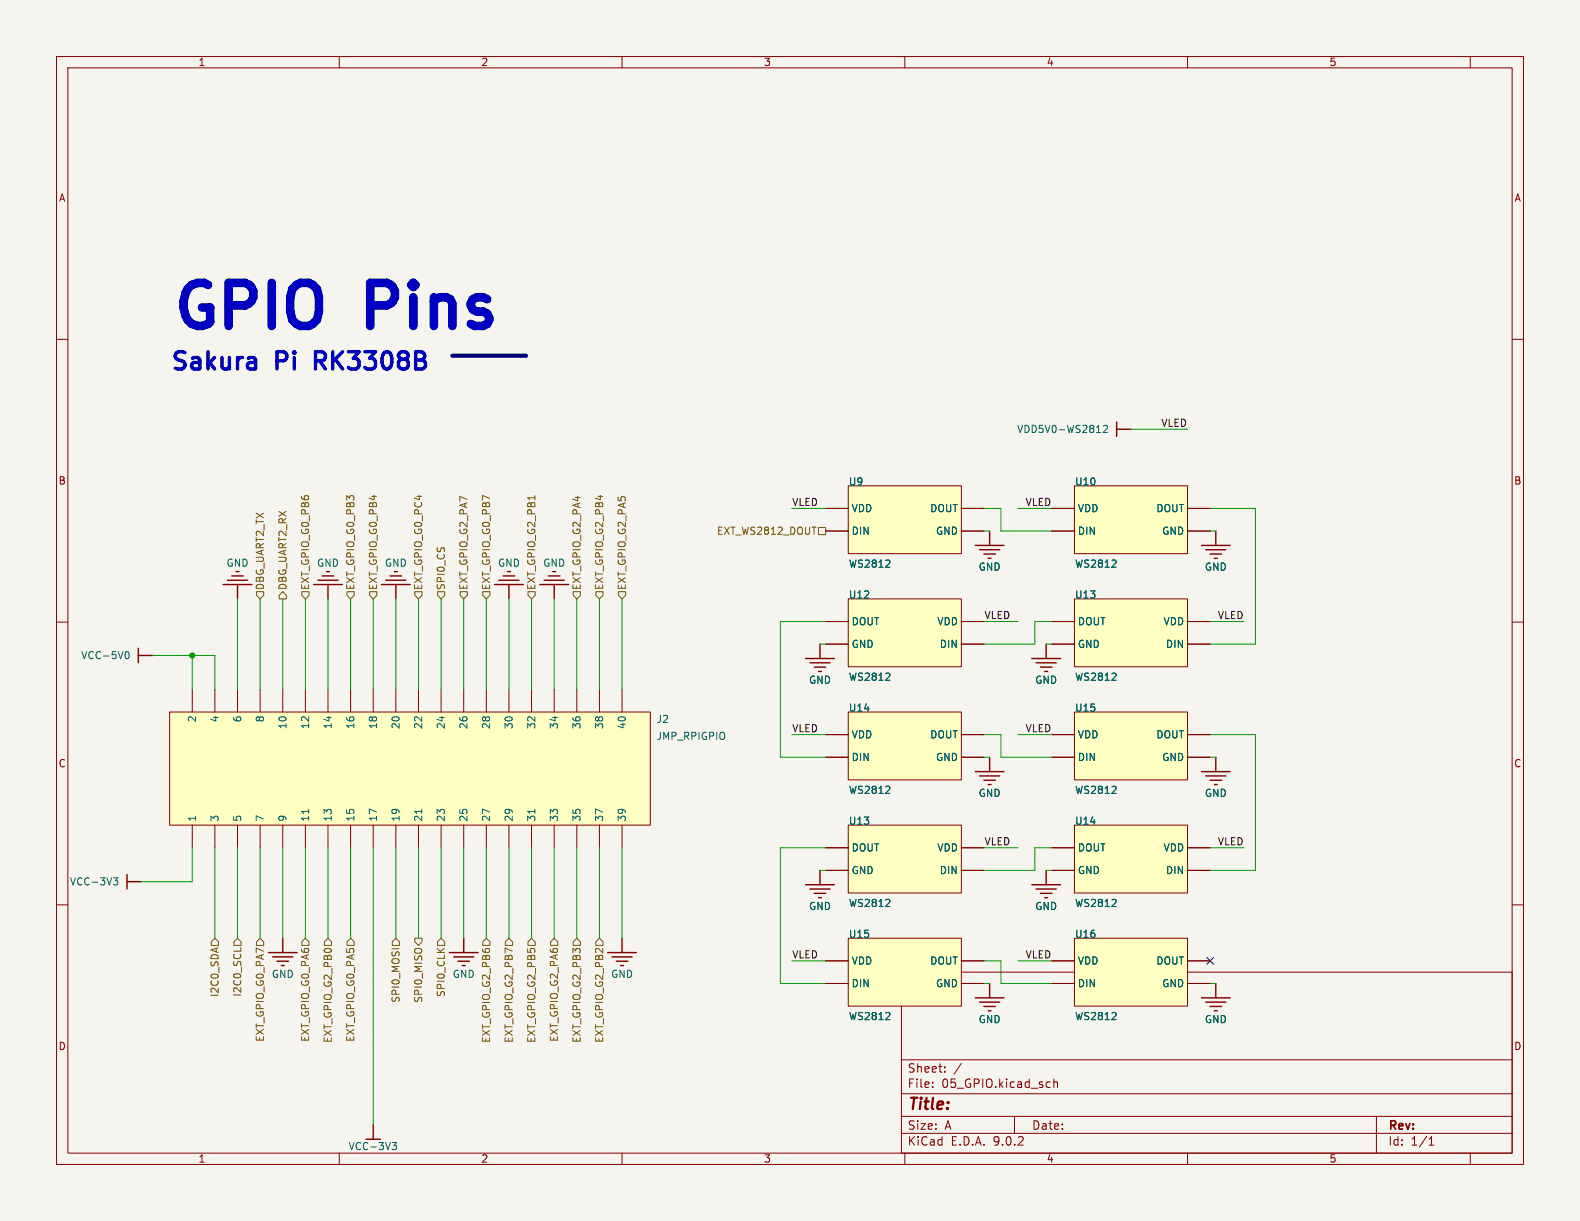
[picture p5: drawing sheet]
<svg xmlns="http://www.w3.org/2000/svg" width="279mm" height="216mm" viewBox="0 0 279 216" stroke-linecap="round" stroke-linejoin="round" font-family="sans-serif">
<path d="M0 0h279.4v215.9h-279.4z" fill="#f5f4ef" stroke="#f5f4ef" stroke-width=".18"/>
<g fill="none" stroke="#830000" stroke-width=".18">
<path d="M10 10h259.4v195.9h-259.4zM12 12h255.4v191.9h-255.4zM60 10v2M110 10v2M160 10v2M210 10v2M260 10v2M10 60h2M267.4 60h2M10 110h2M267.4 110h2M10 160h2"/>
<path d="M267.4 160h2M159.4 171.9h108v32h-108zM159.4 197.4h108M159.4 193.4h108M159.4 187.4h108M164.9 192.1v.2M164.9 191.4v.1M167.1 189.4v.2M167.1 188.7v.1M170 188l-1.3 1.9M179.4 197.4v3M185.6 191.3l.1 .1"/>
<path d="M185.7 192.2l-.1 .1M186.4 190.8v1.5M186.4 191.4l.2-.1 .3 .1 .1 .9M243.4 197.4v6.5M60 203.9v2M110 203.9v2M159.4 200.4h108M160 203.9v2M210 203.9v2M252.7 202.5h.9M252.7 201.4l.4-.4v1.5M260 203.9v2"/>
</g>
<path d="M150 145.9h20v12h-20z" fill="#ffffc2"/>
<path d="M150 145.9h20v12h-20z" fill="none" stroke="#7f0000" stroke-width=".18"/>
<path d="M146 149.9h4M146 153.9h4M170 149.9h4M170 153.9h4" fill="none" stroke="#830000" stroke-width=".18"/>
<path d="M157.3 159.1v.5M156.6 160.3h.8" fill="none" stroke="#006363" stroke-width=".18"/>
<path d="M150 125.9h20v12h-20z" fill="#ffffc2"/>
<path d="M150 125.9h20v12h-20z" fill="none" stroke="#7f0000" stroke-width=".18"/>
<path d="M146 129.9h4M146 133.9h4M170 129.9h4M170 133.9h4" fill="none" stroke="#830000" stroke-width=".18"/>
<path d="M193.9 76.5h.7M195.1 75.3l.5-.1 .2 .4-.7 .9h.7M157.3 139.1v.5M156.6 140.3h.8" fill="none" stroke="#006363" stroke-width=".18"/>
<g fill="none" stroke="#830000" stroke-width=".25">
<path d="M197.5 74.6v2.6M197.5 75.9h2.5M39.5 103.4h5M40.2 102.6h3.6M41 101.8h2M41.7 101.1h.6M42 103.4v2.5M55.5 103.4h5M56.2 102.6h3.6M57 101.8h2M57.7 101.1h.6M58 103.4v2.5"/>
<path d="M182.5 156.4h5M183.2 157.2h3.6M184 158h2M184.7 158.7h.6M185 153.9v2.5"/>
</g>
<path d="M190 85.9h20v12h-20z" fill="#ffffc2"/>
<path d="M190 85.9h20v12h-20z" fill="none" stroke="#7f0000" stroke-width=".18"/>
<path d="M186 89.9h4M186 93.9h4M210 89.9h4M210 93.9h4" fill="none" stroke="#830000" stroke-width=".18"/>
<path d="M197.3 99.1v.5M196.6 100.3h.8M20.1 155.2h.7l-.4 .5 .4 .1v.4l-.2 .3h-.4" fill="none" stroke="#006363" stroke-width=".18"/>
<g fill="none" stroke="#830000" stroke-width=".25">
<path d="M172.5 96.4h5M173.2 97.2h3.6M174 98h2M174.7 98.7h.6M175 93.9v2.5M212.5 136.4h5M213.2 137.2h3.6M214 138h2M214.7 138.7h.6M215 133.9v2.5M22.5 154.6v2.6M22.5 155.9h2.5"/>
<path d="M107.5 168.4h5M108.2 169.2h3.6M109 170h2M109.7 170.7h.6M110 165.9v2.5"/>
</g>
<path d="M190 145.9h20v12h-20z" fill="#ffffc2"/>
<path d="M190 145.9h20v12h-20z" fill="none" stroke="#7f0000" stroke-width=".18"/>
<path d="M186 149.9h4M186 153.9h4M210 149.9h4M210 153.9h4" fill="none" stroke="#830000" stroke-width=".18"/>
<path d="M197.3 159.1v.5M196.6 160.3h.8" fill="none" stroke="#006363" stroke-width=".18"/>
<path d="M190 125.9h20v12h-20z" fill="#ffffc2"/>
<path d="M190 125.9h20v12h-20z" fill="none" stroke="#7f0000" stroke-width=".18"/>
<path d="M186 129.9h4M186 133.9h4M210 129.9h4M210 133.9h4" fill="none" stroke="#830000" stroke-width=".18"/>
<path d="M22.2 115.3l.2-.1a.68 .68 0 0 1 .5 .6 .68 .68 0 0 1-.5 .7l-.2-.1M197.3 139.1v.5M196.6 140.3h.8" fill="none" stroke="#006363" stroke-width=".18"/>
<path d="M24.5 114.6v2.6M24.5 115.9h2.5M87.5 103.4h5M88.2 102.6h3.6M89 101.8h2M89.7 101.1h.6M90 103.4v2.5M182.5 116.4h5M183.2 117.2h3.6M184 118h2M184.7 118.7h.6M185 113.9v2.5" fill="none" stroke="#830000" stroke-width=".25"/>
<path d="M150 165.9h20v12h-20z" fill="#ffffc2"/>
<path d="M150 165.9h20v12h-20z" fill="none" stroke="#7f0000" stroke-width=".18"/>
<path d="M146 169.9h4M146 173.9h4M170 169.9h4M170 173.9h4" fill="none" stroke="#830000" stroke-width=".18"/>
<path d="M157.3 179.1v.5M156.6 180.3h.8M69.3 202h.8l-.4 .5 .4 .1v.4l-.2 .3h-.4" fill="none" stroke="#006363" stroke-width=".18"/>
<path d="M142.5 156.4h5M143.2 157.2h3.6M144 158h2M144.7 158.7h.6M145 153.9v2.5M66 198.9v2.5M64.7 201.4h2.6" fill="none" stroke="#830000" stroke-width=".25"/>
<path d="M30 125.9h85v20h-85z" fill="#ffffc2"/>
<path d="M30 125.9h85v20h-85z" fill="none" stroke="#7f0000" stroke-width=".18"/>
<g fill="none" stroke="#830000" stroke-width=".18">
<path d="M34 121.9v4M38 121.9v4M42 121.9v4M46 121.9v4M50 121.9v4M54 121.9v4M58 121.9v4M62 121.9v4M66 121.9v4M70 121.9v4M74 121.9v4M78 121.9v4"/>
<path d="M82 121.9v4M86 121.9v4M90 121.9v4M94 121.9v4M98 121.9v4M102 121.9v4M106 121.9v4M110 121.9v4M34 145.9v4M38 145.9v4M42 145.9v4M46 145.9v4"/>
<path d="M50 145.9v4M54 145.9v4M58 145.9v4M62 145.9v4M66 145.9v4M70 145.9v4M74 145.9v4M78 145.9v4M82 145.9v4M86 145.9v4M90 145.9v4M94 145.9v4"/>
<path d="M98 145.9v4M102 145.9v4M106 145.9v4M110 145.9v4"/>
</g>
<path d="M54.6 143.1v.7M74.6 143.1v.7M94.6 143.1v.7" fill="none" stroke="#006363" stroke-width=".18"/>
<g fill="none" stroke="#830000" stroke-width=".25">
<path d="M212.5 96.4h5M213.2 97.2h3.6M214 98h2M214.7 98.7h.6M215 93.9v2.5M142.5 116.4h5M143.2 117.2h3.6M144 118h2M144.7 118.7h.6M145 113.9v2.5M172.5 136.4h5M173.2 137.2h3.6"/>
<path d="M174 138h2M174.7 138.7h.6M175 133.9v2.5M79.5 168.4h5M80.2 169.2h3.6M81 170h2M81.7 170.7h.6M82 165.9v2.5M172.5 176.4h5M173.2 177.2h3.6M174 178h2M174.7 178.7h.6"/>
<path d="M175 173.9v2.5"/>
</g>
<path d="M150 105.9h20v12h-20z" fill="#ffffc2"/>
<path d="M150 105.9h20v12h-20z" fill="none" stroke="#7f0000" stroke-width=".18"/>
<path d="M146 109.9h4M146 113.9h4M170 109.9h4M170 113.9h4" fill="none" stroke="#830000" stroke-width=".18"/>
<path d="M157.3 119.1v.5M156.6 120.3h.8" fill="none" stroke="#006363" stroke-width=".18"/>
<path d="M190 105.9h20v12h-20z" fill="#ffffc2"/>
<path d="M190 105.9h20v12h-20z" fill="none" stroke="#7f0000" stroke-width=".18"/>
<path d="M186 109.9h4M186 113.9h4M210 109.9h4M210 113.9h4" fill="none" stroke="#830000" stroke-width=".18"/>
<path d="M197.3 119.1v.5M196.6 120.3h.8" fill="none" stroke="#006363" stroke-width=".18"/>
<path d="M150 85.9h20v12h-20z" fill="#ffffc2"/>
<path d="M150 85.9h20v12h-20z" fill="none" stroke="#7f0000" stroke-width=".18"/>
<path d="M146 89.9h4M146 93.9h4M170 89.9h4M170 93.9h4" fill="none" stroke="#830000" stroke-width=".18"/>
<path d="M157.3 99.1v.5M156.6 100.3h.8" fill="none" stroke="#006363" stroke-width=".18"/>
<path d="M212.5 176.4h5M213.2 177.2h3.6M214 178h2M214.7 178.7h.6M215 173.9v2.5" fill="none" stroke="#830000" stroke-width=".25"/>
<path d="M190 165.9h20v12h-20z" fill="#ffffc2"/>
<path d="M190 165.9h20v12h-20z" fill="none" stroke="#7f0000" stroke-width=".18"/>
<g fill="none" stroke="#830000" stroke-width=".18">
<path d="M146 89.9h4M146 93.9h4M170 89.9h4M170 93.9h4M186 89.9h4M186 93.9h4M210 89.9h4M210 93.9h4M146 109.9h4M146 113.9h4M170 109.9h4M170 113.9h4"/>
<path d="M186 109.9h4M186 113.9h4M210 109.9h4M210 113.9h4M146 129.9h4M146 133.9h4M170 129.9h4M170 133.9h4M186 129.9h4M186 133.9h4M210 129.9h4M210 133.9h4"/>
<path d="M146 149.9h4M146 153.9h4M170 149.9h4M170 153.9h4M186 149.9h4M186 153.9h4M210 149.9h4M210 153.9h4M146 169.9h4M146 173.9h4M170 169.9h4M170 173.9h4"/>
<path d="M186 169.9h4M186 173.9h4M210 169.9h4M210 173.9h4"/>
</g>
<g fill="none" stroke="#006363" stroke-width=".18">
<path d="M157.3 99.1v.5M197.3 99.1v.5M156.6 100.3h.8M157.3 119.1v.5M196.6 100.3h.8M197.3 119.1v.5M156.6 120.3h.8M157.3 139.1v.5M196.6 120.3h.8M197.3 139.1v.5M156.6 140.3h.8M157.3 159.1v.5"/>
<path d="M196.6 140.3h.8M197.3 159.1v.5M156.6 160.3h.8M157.3 179.1v.5M196.6 160.3h.8M197.3 179.1v.5M156.6 180.3h.8M196.6 180.3h.8"/>
</g>
<g fill="none" stroke="#830000" stroke-width=".25">
<path d="M67.5 103.4h5M68.2 102.6h3.6M69 101.8h2M69.7 101.1h.6M70 103.4v2.5M95.5 103.4h5M96.2 102.6h3.6M97 101.8h2M97.7 101.1h.6M98 103.4v2.5M47.5 168.4h5M48.2 169.2h3.6"/>
<path d="M49 170h2M49.7 170.7h.6M50 165.9v2.5"/>
</g>
<g fill="none" stroke="#715500" stroke-width=".18">
<path d="M94.6 87.6v.8M144.7 93.3h1.3v1.2h-1.3zM45.4 104.6h1.2v.7l-.6 .6-.6-.6zM50 104.6l.6 .7v.6h-1.2v-.6zM53.4 104.6h1.2v.7l-.6 .6-.6-.6zM61.4 104.6h1.2v.7l-.6 .6-.6-.6zM65.4 104.6h1.2v.7l-.6 .6-.6-.6zM73.4 104.6h1.2v.7l-.6 .6-.6-.6zM77.4 104.6h1.2v.7l-.6 .6-.6-.6zM81.4 104.6h1.2v.7l-.6 .6-.6-.6zM85.4 104.6h1.2v.7l-.6 .6-.6-.6zM93.4 104.6h1.2v.7l-.6 .6-.6-.6z"/>
<path d="M101.4 104.6h1.2v.7l-.6 .6-.6-.6zM105.4 104.6h1.2v.7l-.6 .6-.6-.6zM109.4 104.6h1.2v.7l-.6 .6-.6-.6zM38 165.9l.6 .6v.7h-1.2v-.7zM42 165.9l.6 .6v.7h-1.2v-.7zM42.6 167.6v.6M46 165.9l.6 .6v.7h-1.2v-.7zM54 165.9l.6 .6v.7h-1.2v-.7zM57.4 166.5l.6-.6 .6 .6v.7h-1.2zM61.4 166.5l.6-.6 .6 .6v.7h-1.2zM70 165.9l.6 .6v.7h-1.2v-.7zM73.4 165.9h1.2v.6l-.6 .7-.6-.7z"/>
<path d="M78 165.9l.6 .6v.7h-1.2v-.7zM86 165.9l.6 .6v.7h-1.2v-.7zM89.4 166.5l.6-.6 .6 .6v.7h-1.2zM94 165.9l.6 .6v.7h-1.2v-.7zM98 165.9l.6 .6v.7h-1.2v-.7zM102 165.9l.6 .6v.7h-1.2v-.7zM106 165.9l.6 .6v.7h-1.2v-.7z"/>
</g>
<path d="M80 62.9h13" fill="none" stroke="#00007f" stroke-width=".76"/>
<g fill="none" stroke="#009500" stroke-width=".18">
<path d="M200 75.9h10M140 89.9h6M174 89.9h3v4h9M174 93.9h1M180 89.9h6M214 89.9h8v24h-8M214 93.9h1M27 115.9h11v6M34 115.9v6M42 105.9v16M46 105.9v16M50 105.9v16"/>
<path d="M54 105.9v16M58 105.9v16M62 105.9v16M66 105.9v16M70 105.9v16M74 105.9v16M78 105.9v16M82 105.9v16M86 105.9v16M90 105.9v16M94 105.9v16M98 105.9v16"/>
<path d="M102 105.9v16M106 105.9v16M110 105.9v16M145 113.9h1M146 109.9h-8v24h8M174 109.9h6M185 113.9h1M186 109.9h-3v4h-9M214 109.9h6M140 129.9h6M174 129.9h3v4h9M174 133.9h1"/>
<path d="M180 129.9h6M214 129.9h8v24h-8M214 133.9h1M34 149.9v6h-9M38 149.9v16M42 149.9v16M46 149.9v16M50 149.9v16M54 149.9v16M58 149.9v16M62 149.9v16M66 149.9v49"/>
<path d="M70 149.9v16M74 149.9v16M78 149.9v16M82 149.9v16M86 149.9v16M90 149.9v16M94 149.9v16M98 149.9v16M102 149.9v16M106 149.9v16M110 149.9v16M145 153.9h1"/>
<path d="M146 149.9h-8v24h8M174 149.9h6M185 153.9h1M186 149.9h-3v4h-9M214 149.9h6M140 169.9h6M174 169.9h3v4h9M174 173.9h1M180 169.9h6M214 173.9h1"/>
</g>
<path d="M213.4 169.3l1.2 1.2M214.6 169.3l-1.2 1.2" fill="none" stroke="#000083" stroke-width=".18"/>
<path d="M55.8 62.2v3M55.8 63.8h1.2" fill="none" stroke="#0000c2" stroke-width=".61"/>
<circle cx="34" cy="115.9" r=".46" fill="#009500" stroke="#009500" stroke-width=".18"/>
<g font-size="10.6" fill="#0000c2">
<text x="30" y="58.7">GPIO</text>
<text x="65.7" y="58.7">Pins</text>
</g>
<g font-size="4.2" fill="#0000c2">
<text x="30" y="65.7">Sakura</text>
<text x="49.1" y="65.7">Pi</text>
<text x="57.1" y="65.7">RK3308B</text>
</g>
<text font-size="2.8" fill="#830000" x="160.4" y="196.8">Title:</text>
<g font-size="2.1" fill="#830000">
<text x="160.4" y="189.9">Sheet:</text>
<text x="160.4" y="192.6">File:</text>
<text x="166.5" y="192.6">05_GPIO.kicad_sch</text>
<text x="160.4" y="202.8">KiCad</text>
<text x="160.4" y="200">Size:</text>
<text x="167.1" y="200">A</text>
<text x="168.1" y="202.8">E.D.A.</text>
<text x="175.7" y="202.8">9.0.2</text>
<text x="182.4" y="200">Date:</text>
<text x="245.4" y="200.2">Rev:</text>
<text x="245.4" y="202.8">Id:</text>
<text x="249.5" y="202.8">1/1</text>
</g>
<g font-size="1.8" fill="#830000">
<text x="35" y="11.9">1</text>
<text x="85" y="11.9">2</text>
<text x="135" y="11.9">3</text>
<text x="185" y="11.9">4</text>
<text x="235" y="11.9">5</text>
<text x="10.3" y="35.9">A</text>
<text x="267.7" y="35.9">A</text>
<text x="10.3" y="85.9">B</text>
<text x="267.7" y="85.9">B</text>
<text x="10.3" y="135.9">C</text>
<text x="267.7" y="135.9">C</text>
<text x="10.3" y="185.9">D</text>
<text x="267.7" y="185.9">D</text>
<text x="35" y="205.8">1</text>
<text x="85" y="205.8">2</text>
<text x="135" y="205.8">3</text>
<text x="185" y="205.8">4</text>
<text x="235" y="205.8">5</text>
</g>
<g font-size="1.8" fill="#006363">
<text x="179.8" y="76.8">VDD5V0-WS2812</text>
<text x="150" y="86">U9</text>
<text x="190" y="86">U10</text>
<text x="150.5" y="90.8">VDD</text>
<text x="150.5" y="94.8">DIN</text>
<text x="164.4" y="90.8">DOUT</text>
<text x="165.4" y="94.8">GND</text>
<text x="190.5" y="90.8">VDD</text>
<text x="190.5" y="94.8">DIN</text>
<text x="204.4" y="90.8">DOUT</text>
<text x="205.4" y="94.8">GND</text>
<text x="40" y="100.4">GND</text>
<text x="56" y="100.4">GND</text>
<text x="68" y="100.4">GND</text>
<text x="88" y="100.4">GND</text>
<text x="96" y="100.4">GND</text>
<text x="150" y="100.6">WS2812</text>
<text x="173" y="101.1">GND</text>
<text x="190" y="100.6">WS2812</text>
<text x="213" y="101.1">GND</text>
<text x="150" y="106">U12</text>
<text x="190" y="106">U13</text>
<text x="150.5" y="110.8">DOUT</text>
<text x="165.7" y="110.8">VDD</text>
<text x="190.5" y="110.8">DOUT</text>
<text x="205.7" y="110.8">VDD</text>
<text x="14.3" y="116.8">VCC-5V0</text>
<text x="150.5" y="114.8">GND</text>
<text x="166.1" y="114.8">DIN</text>
<text x="190.5" y="114.8">GND</text>
<text x="206.1" y="114.8">DIN</text>
<text x="143" y="121.1">GND</text>
<text x="150" y="120.6">WS2812</text>
<text x="183" y="121.1">GND</text>
<text x="190" y="120.6">WS2812</text>
<text x="34.9" y="127.8" transform="rotate(-90 34.9 127.8)">2</text>
<text x="38.9" y="127.8" transform="rotate(-90 38.9 127.8)">4</text>
<text x="42.9" y="127.8" transform="rotate(-90 42.9 127.8)">6</text>
<text x="46.9" y="127.8" transform="rotate(-90 46.9 127.8)">8</text>
<text x="50.9" y="129" transform="rotate(-90 50.9 129)">10</text>
<text x="54.9" y="129" transform="rotate(-90 54.9 129)">12</text>
<text x="58.9" y="129" transform="rotate(-90 58.9 129)">14</text>
<text x="62.9" y="129" transform="rotate(-90 62.9 129)">16</text>
<text x="66.9" y="129" transform="rotate(-90 66.9 129)">18</text>
<text x="70.9" y="129" transform="rotate(-90 70.9 129)">20</text>
<text x="74.9" y="129" transform="rotate(-90 74.9 129)">22</text>
<text x="78.9" y="129" transform="rotate(-90 78.9 129)">24</text>
<text x="82.9" y="129" transform="rotate(-90 82.9 129)">26</text>
<text x="86.9" y="129" transform="rotate(-90 86.9 129)">28</text>
<text x="90.9" y="129" transform="rotate(-90 90.9 129)">30</text>
<text x="94.9" y="129" transform="rotate(-90 94.9 129)">32</text>
<text x="98.9" y="129" transform="rotate(-90 98.9 129)">34</text>
<text x="102.9" y="129" transform="rotate(-90 102.9 129)">36</text>
<text x="106.9" y="129" transform="rotate(-90 106.9 129)">38</text>
<text x="110.9" y="129" transform="rotate(-90 110.9 129)">40</text>
<text x="116" y="128">J2</text>
<text x="116" y="131">JMP_RPIGPIO</text>
<text x="150" y="126">U14</text>
<text x="150.5" y="130.8">VDD</text>
<text x="164.4" y="130.8">DOUT</text>
<text x="190" y="126">U15</text>
<text x="190.5" y="130.8">VDD</text>
<text x="204.4" y="130.8">DOUT</text>
<text x="150.5" y="134.8">DIN</text>
<text x="165.4" y="134.8">GND</text>
<text x="190.5" y="134.8">DIN</text>
<text x="205.4" y="134.8">GND</text>
<text x="150" y="140.6">WS2812</text>
<text x="173" y="141.1">GND</text>
<text x="190" y="140.6">WS2812</text>
<text x="213" y="141.1">GND</text>
<text x="34.9" y="145.4" transform="rotate(-90 34.9 145.4)">1</text>
<text x="38.9" y="145.4" transform="rotate(-90 38.9 145.4)">3</text>
<text x="42.9" y="145.4" transform="rotate(-90 42.9 145.4)">5</text>
<text x="46.9" y="145.4" transform="rotate(-90 46.9 145.4)">7</text>
<text x="50.9" y="145.4" transform="rotate(-90 50.9 145.4)">9</text>
<text x="54.9" y="145.4" transform="rotate(-90 54.9 145.4)">11</text>
<text x="58.9" y="145.4" transform="rotate(-90 58.9 145.4)">13</text>
<text x="62.9" y="145.4" transform="rotate(-90 62.9 145.4)">15</text>
<text x="66.9" y="145.4" transform="rotate(-90 66.9 145.4)">17</text>
<text x="70.9" y="145.4" transform="rotate(-90 70.9 145.4)">19</text>
<text x="74.9" y="145.4" transform="rotate(-90 74.9 145.4)">21</text>
<text x="78.9" y="145.4" transform="rotate(-90 78.9 145.4)">23</text>
<text x="82.9" y="145.4" transform="rotate(-90 82.9 145.4)">25</text>
<text x="86.9" y="145.4" transform="rotate(-90 86.9 145.4)">27</text>
<text x="90.9" y="145.4" transform="rotate(-90 90.9 145.4)">29</text>
<text x="94.9" y="145.4" transform="rotate(-90 94.9 145.4)">31</text>
<text x="98.9" y="145.4" transform="rotate(-90 98.9 145.4)">33</text>
<text x="102.9" y="145.4" transform="rotate(-90 102.9 145.4)">35</text>
<text x="106.9" y="145.4" transform="rotate(-90 106.9 145.4)">37</text>
<text x="110.9" y="145.4" transform="rotate(-90 110.9 145.4)">39</text>
<text x="150" y="146">U13</text>
<text x="190" y="146">U14</text>
<text x="150.5" y="150.8">DOUT</text>
<text x="150.5" y="154.8">GND</text>
<text x="165.7" y="150.8">VDD</text>
<text x="166.1" y="154.8">DIN</text>
<text x="190.5" y="150.8">DOUT</text>
<text x="190.5" y="154.8">GND</text>
<text x="205.7" y="150.8">VDD</text>
<text x="206.1" y="154.8">DIN</text>
<text x="12.3" y="156.8">VCC-3V3</text>
<text x="143" y="161.1">GND</text>
<text x="150" y="160.6">WS2812</text>
<text x="183" y="161.1">GND</text>
<text x="190" y="160.6">WS2812</text>
<text x="150" y="166">U15</text>
<text x="190" y="166">U16</text>
<text x="48" y="173.1">GND</text>
<text x="80" y="173.1">GND</text>
<text x="108" y="173.1">GND</text>
<text x="150.5" y="170.8">VDD</text>
<text x="164.4" y="170.8">DOUT</text>
<text x="190.5" y="170.8">VDD</text>
<text x="204.4" y="170.8">DOUT</text>
<text x="150.5" y="174.8">DIN</text>
<text x="165.4" y="174.8">GND</text>
<text x="190.5" y="174.8">DIN</text>
<text x="205.4" y="174.8">GND</text>
<text x="150" y="180.6">WS2812</text>
<text x="173" y="181.1">GND</text>
<text x="190" y="180.6">WS2812</text>
<text x="213" y="181.1">GND</text>
<text x="61.5" y="203.6">VCC-3V3</text>
</g>
<g font-size="1.8" fill="#0f0f0f">
<text x="205.3" y="75.6">VLED</text>
<text x="140" y="89.6">VLED</text>
<text x="181.3" y="89.6">VLED</text>
<text x="174" y="109.6">VLED</text>
<text x="215.3" y="109.6">VLED</text>
<text x="140" y="129.6">VLED</text>
<text x="181.3" y="129.6">VLED</text>
<text x="174" y="149.6">VLED</text>
<text x="215.3" y="149.6">VLED</text>
<text x="140" y="169.6">VLED</text>
<text x="181.3" y="169.6">VLED</text>
</g>
<g font-size="1.8" fill="#715500">
<text x="126.7" y="94.8">EXT_WS2812_DOUT</text>
<text x="46.9" y="104.4" transform="rotate(-90 46.9 104.4)">DBG_UART2_TX</text>
<text x="50.9" y="104.4" transform="rotate(-90 50.9 104.4)">DBG_UART2_RX</text>
<text x="54.9" y="104.4" transform="rotate(-90 54.9 104.4)">EXT_GPIO_G0_PB6</text>
<text x="62.9" y="104.4" transform="rotate(-90 62.9 104.4)">EXT_GPIO_G0_PB3</text>
<text x="66.9" y="104.4" transform="rotate(-90 66.9 104.4)">EXT_GPIO_G0_PB4</text>
<text x="74.9" y="104.4" transform="rotate(-90 74.9 104.4)">EXT_GPIO_G0_PC4</text>
<text x="78.9" y="104.4" transform="rotate(-90 78.9 104.4)">SPI0_CS</text>
<text x="82.9" y="104.4" transform="rotate(-90 82.9 104.4)">EXT_GPIO_G2_PA7</text>
<text x="86.9" y="104.4" transform="rotate(-90 86.9 104.4)">EXT_GPIO_G0_PB7</text>
<text x="94.9" y="104.4" transform="rotate(-90 94.9 104.4)">EXT_GPIO_G2_PB1</text>
<text x="102.9" y="104.4" transform="rotate(-90 102.9 104.4)">EXT_GPIO_G2_PA4</text>
<text x="106.9" y="104.4" transform="rotate(-90 106.9 104.4)">EXT_GPIO_G2_PB4</text>
<text x="110.9" y="104.4" transform="rotate(-90 110.9 104.4)">EXT_GPIO_G2_PA5</text>
<text x="38.9" y="176.4" transform="rotate(-90 38.9 176.4)">I2C0_SDA</text>
<text x="42.9" y="176.3" transform="rotate(-90 42.9 176.3)">I2C0_SCL</text>
<text x="70.9" y="177.4" transform="rotate(-90 70.9 177.4)">SPI0_MOSI</text>
<text x="74.9" y="177.4" transform="rotate(-90 74.9 177.4)">SPI0_MISO</text>
<text x="78.9" y="176.4" transform="rotate(-90 78.9 176.4)">SPI0_CLK</text>
<text x="46.9" y="184.3" transform="rotate(-90 46.9 184.3)">EXT_GPIO_G0_PA7</text>
<text x="54.9" y="184.3" transform="rotate(-90 54.9 184.3)">EXT_GPIO_G0_PA6</text>
<text x="58.9" y="184.5" transform="rotate(-90 58.9 184.5)">EXT_GPIO_G2_PB0</text>
<text x="62.9" y="184.3" transform="rotate(-90 62.9 184.3)">EXT_GPIO_G0_PA5</text>
<text x="86.9" y="184.5" transform="rotate(-90 86.9 184.5)">EXT_GPIO_G2_PB6</text>
<text x="90.9" y="184.5" transform="rotate(-90 90.9 184.5)">EXT_GPIO_G2_PB7</text>
<text x="94.9" y="184.5" transform="rotate(-90 94.9 184.5)">EXT_GPIO_G2_PB5</text>
<text x="98.9" y="184.3" transform="rotate(-90 98.9 184.3)">EXT_GPIO_G2_PA6</text>
<text x="102.9" y="184.5" transform="rotate(-90 102.9 184.5)">EXT_GPIO_G2_PB3</text>
<text x="106.9" y="184.5" transform="rotate(-90 106.9 184.5)">EXT_GPIO_G2_PB2</text>
</g>
</svg>
